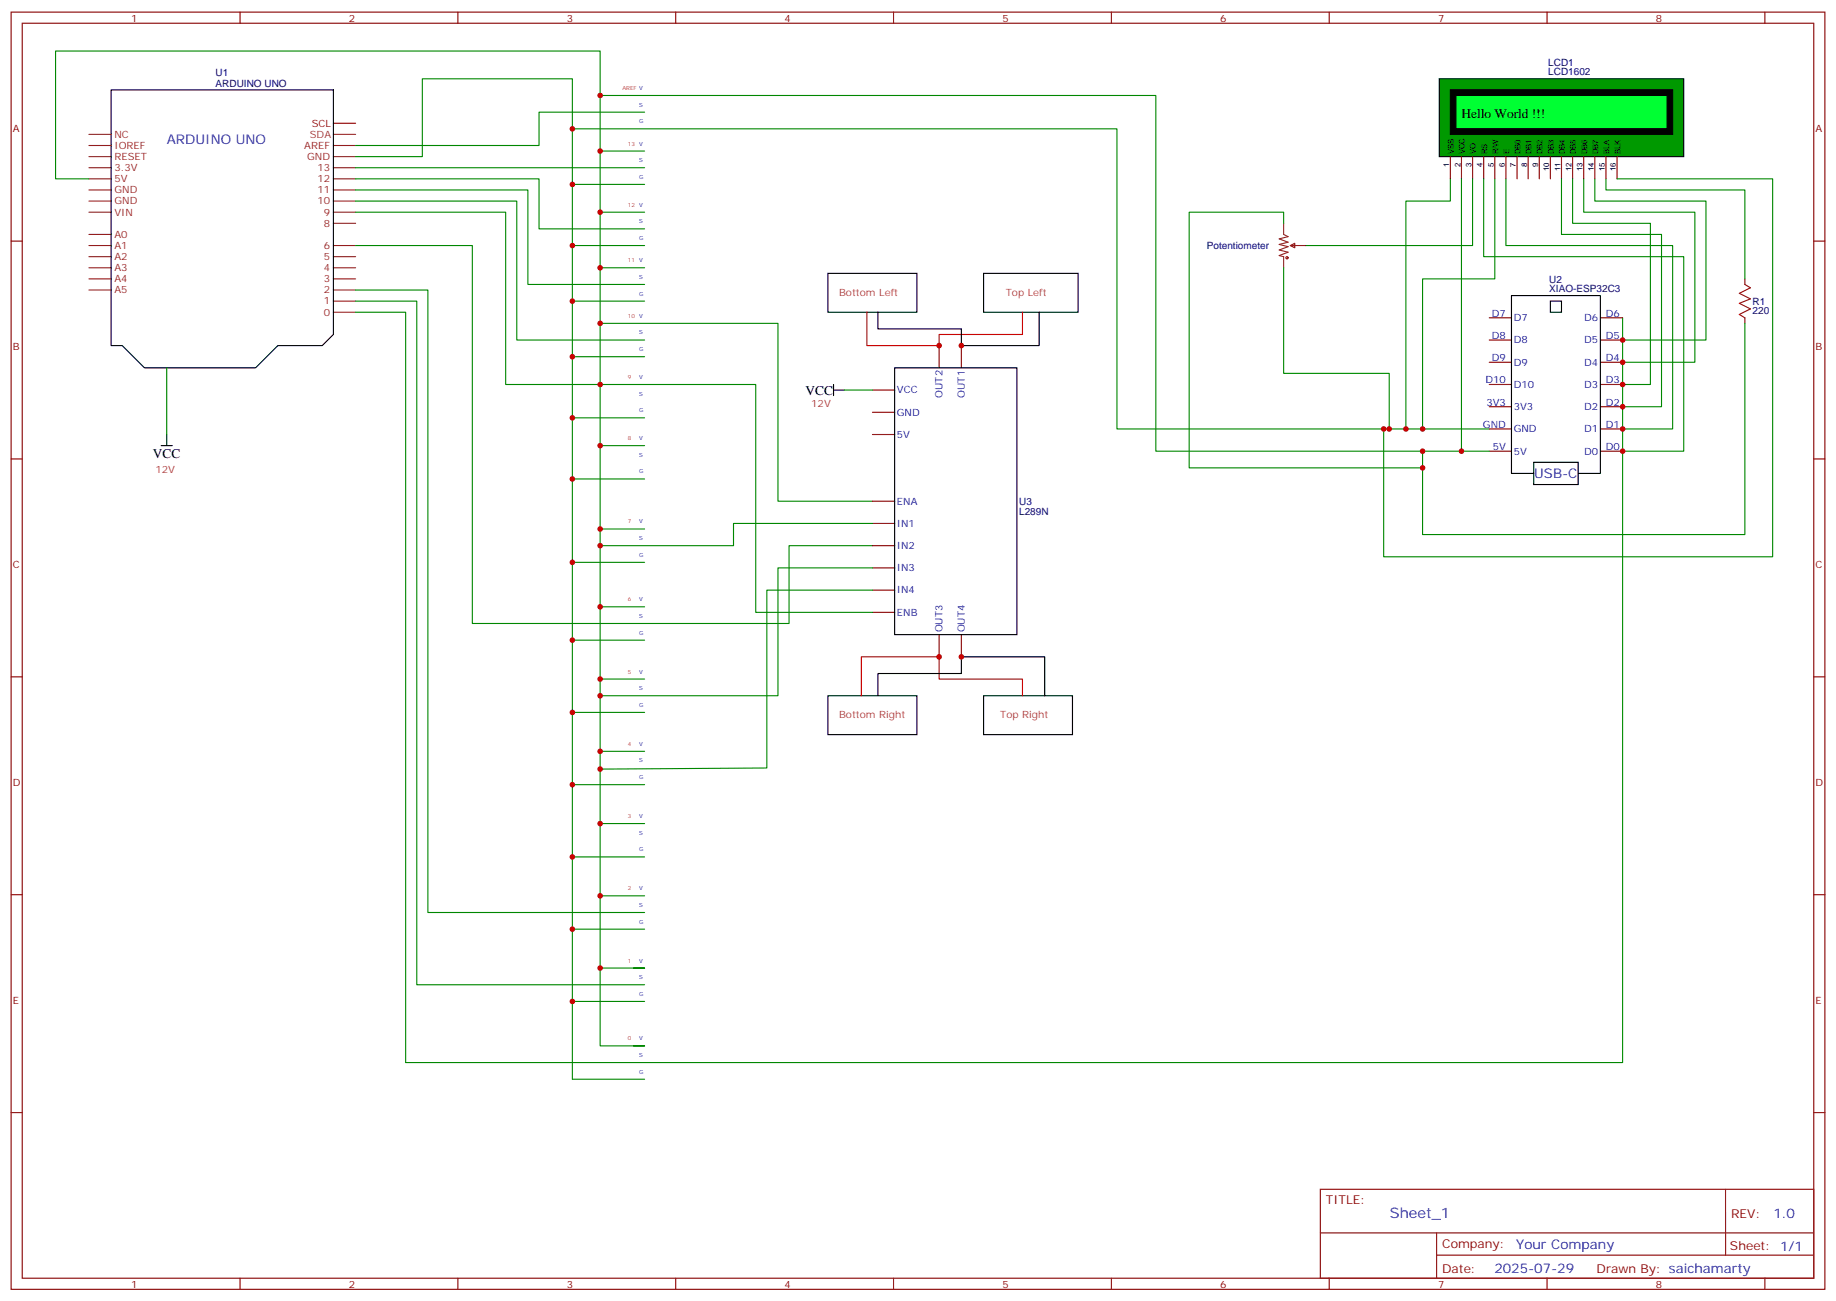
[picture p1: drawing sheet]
<svg xmlns="http://www.w3.org/2000/svg" width="583mm" height="413mm" viewBox="0 0 583 413" stroke-linecap="round" stroke-linejoin="round" font-family="sans-serif">
<g fill="none" stroke="#870000" stroke-width=".35">
<path d="M3.5 3.8h575.8v405.4h-575.8zM7.1 7.4h568.6v398.3h-568.6zM76.2 3.8v3.6M145.3 3.8v3.6M214.5 3.8v3.6M283.6 3.8v3.6M352.8 3.8v3.6M421.9 3.8v3.6M491.1 3.8v3.6M560.2 3.8v3.6M3.5 76.5h3.6M575.7 76.5h3.6"/>
<path d="M298.1 109.7v7M305.2 109.7v7M472.7 115h7.1M472.7 107.9h7.1M472.7 100.9h7.1M508 115h7.1M508 107.9h7.1M508 100.9h7.1M276.9 123.8h7.1M276.9 130.8h7.1M276.9 137.9h7.1M472.7 136.1h7.1"/>
<path d="M472.7 129.1h7.1M472.7 122h7.1M508 136.1h7.1M508 129.1h7.1M508 122h7.1M3.5 145.7h3.6M276.9 159.1h7.1M472.7 143.2h7.1M508 143.2h7.1M575.7 145.7h3.6M276.9 166.1h7.1M276.9 173.2h7.1"/>
<path d="M276.9 180.2h7.1M276.9 187.3h7.1M276.9 194.3h7.1M3.5 214.8h3.6M298.1 201.4v7.1M305.2 201.4v7.1M575.7 214.8h3.6M3.5 284h3.6M575.7 284h3.6M3.5 353.1h3.6M575.7 353.1h3.6M419.1 377.4h156.6v28.3h-156.6z"/>
<path d="M547.7 377.5v20.8M419.1 391.3h156.5M456 398.3h119.6M456 391.3v14.1M76.2 405.7v3.5M145.3 405.7v3.5M214.5 405.7v3.5M283.6 405.7v3.5M352.8 405.7v3.5M421.9 405.7v3.5M491.1 405.7v3.5M560.2 405.7v3.5"/>
</g>
<g fill="none" stroke="#8c2424" stroke-width=".35">
<path d="M28.2 56.8h7.1M28.2 53.2h7.1M28.2 49.7h7.1M28.2 46.2h7.1M28.2 42.7h7.1M105.8 56.8h7.1M105.8 53.2h7.1M105.8 49.7h7.1M105.8 46.2h7.1M28.2 77.9h7.1M28.2 67.3h7.1M28.2 63.8h7.1"/>
<path d="M28.2 60.3h7.1M28.2 74.4h7.1M105.8 77.9h7.1M105.8 70.9h7.1M105.8 67.3h7.1M105.8 63.8h7.1M105.8 60.3h7.1M28.2 92h7.1M28.2 88.5h7.1M28.2 85h7.1M28.2 81.5h7.1M105.8 99.1h7.1"/>
<path d="M105.8 95.6h7.1M105.8 92h7.1M105.8 88.5h7.1M105.8 85h7.1M105.8 81.5h7.1"/>
</g>
<path d="M105.8 42.7h7.1" fill="none" stroke="#933" stroke-width=".35"/>
<path d="M105.8 39.1h7.1" fill="none" stroke="#900" stroke-width=".35"/>
<g fill="none" stroke="#000" stroke-width=".35">
<path d="M35.3 28.5h70.5v77.7l-3.5 3.5h-14.1l-7.1 7h-35.2l-7.1-7h-3.5zM262.8 86.7h28.2v12.4h-28.2zM278.7 99.1v5.3h26.5v5.3h24.6v-10.6M312.2 86.7h30v12.4h-30zM492.1 95.6h3.6v3.5h-3.6zM284 116.7h38.8v84.7h-38.8zM52.9 137.9v3.5M264.6 123.8h3.5M264.6 122v3.6M51.2 141.4h3.5M486.8 146.7h14.1v7.1h-14.1zM486.8 150.2h-7v-56.4h28.2v56.4h-7.1"/>
<path d="M262.8 220.8h28.2v12.4h-28.2zM278.7 220.8v-7.1h26.5v-5.2h26.4v12.3M312.2 220.8h28.2v12.4h-28.2z"/>
</g>
<g fill="none" stroke="#008700" stroke-width=".35">
<path d="M28.2 56.8h-10.6v-40.6h172.9v291h14.1h-3.5M112.9 49.7h21.2v-24.7h47.6v317.5h22.9M112.9 53.2h91.7M112.9 56.8h58.2v15.8h33.5M181.7 58.5h22.9M190.5 47.9h14.1M112.9 60.3h54.7v30h37M112.9 63.8h51.1v44.1h40.6M112.9 77.9h37v120h100.6v-24.7h26.4M181.7 77.9h22.9M190.5 67.3h14.1M112.9 95.6h19.4v216.9h72.3"/>
<path d="M112.9 92h22.9v197.6h68.8M112.9 99.1h15.9v238.1h386.3v-236.3M181.7 95.6h22.9M190.5 85h14.1M52.9 116.7v21.2M181.7 113.2h22.9M190.5 102.6h56.4v56.5h30M181.7 132.6h22.9M268.1 123.8h8.8M181.7 152h22.9M190.5 141.4h14.1M181.7 178.5h22.9"/>
<path d="M190.5 167.9h14.1M190.5 192.6h14.1M181.7 203.2h22.9M190.5 215.5h14.1M181.7 226.1h22.9M190.5 238.4h14.1M181.7 249h22.9M181.7 272h22.9M190.5 261.4h14.1M181.7 294.9h22.9M190.5 284.3h14.1M181.7 317.8h22.9"/>
<path d="M190.5 307.2v24.7h14.1h-3.5"/>
</g>
<path d="M275.2 99.1v10.6h22.9v-3.5h26.5v-7.1M273.4 220.8v-12.3h24.7v7h26.5v5.3" fill="none" stroke="#c00" stroke-width=".35"/>
<path d="M456.8 25h77.7v24.7h-77.7z" fill="#090" stroke="#000" stroke-width=".35"/>
<g fill="none" stroke="#870000" stroke-width=".35">
<path d="M460.4 49.7v7.1M463.9 49.7v7.1M467.4 49.7v7.1M471 49.7v7.1M474.5 49.7v7.1M478 49.7v7.1M481.5 49.7v7.1M485.1 49.7v7.1M488.6 49.7v7.1M492.1 49.7v7.1M495.7 49.7v7.1M499.2 49.7v7.1"/>
<path d="M502.7 49.7v7.1M506.2 49.7v7.1M509.8 49.7v7.1M513.3 49.7v7.1"/>
</g>
<path d="M460.4 28.5h70.5v14.2h-70.5z" fill="#000" stroke="#000" stroke-width=".35"/>
<path d="M462.1 30.3h67.1v10.6h-67.1z" fill="none" stroke="#000" stroke-width=".35"/>
<path d="M462.1 30.3h67.1v10.6h-67.1z" fill="#0f3" stroke="#000" stroke-width=".35"/>
<g fill="none" stroke="#008700" stroke-width=".35">
<path d="M190.5 30.3h176.4v112.9h84.7M204.6 35.6h-33.5v10.6h-58.2M181.7 40.9h172.8v95.2h84.7M460.4 56.8v7h-14.1v72.3M463.9 56.8v86.4M467.4 56.8v21.1h-52.9M471 56.8v24.7h63.5v61.7h-19.4M474.5 56.8v31.7h-22.9v47.6h21.1M478 56.8v21.1h52.9v58.2h-15.8M495.7 56.8v17.6h31.7v54.7h-12.3M499.2 56.8v14.1h24.7v51.1h-8.8M502.7 56.8v10.5h35.3v47.7h-22.9"/>
<path d="M506.2 56.8v7h35.3v44.1h-26.4M509.8 56.8v3.5h44.1v28.2M513.3 56.8h49.4v119.9h-123.5v-40.6h12.4M112.9 67.3h47.6v54.7h79.4v72.3h37M407.5 70.9v-3.6h-30v81.2h74.1M407.5 85v33.5h33.5v17.6M553.9 102.6v67.1h-102.3v-26.5h21.1M276.9 166.1h-44.1v7.1h-42.3M276.9 187.3h-33.5v56.4l-52.9 .4M276.9 180.2h-30v40.6h-56.4"/>
</g>
<path d="M409.6 77.9l1.4-.7v1.4zM409.6 77.9h4.9M553.9 88.5v1.8M553.9 100.9v1.7" fill="none" stroke="#870000" stroke-width=".35"/>
<g fill="none" stroke="#a10000" stroke-width=".35">
<path d="M553.9 90.3l1.7 1-3.5 1.8 3.5 1.8-3.5 1.4 3.5 1.7-3.5 1.8 1.8 1.1"/>
<circle cx="408.5" cy="81.8" r=".35"/>
</g>
<path d="M407.5 70.9v3.5l1.4 .7-2.9 .7 2.9 1.1-2.9 .7 2.9 .7-2.9 1 2.9 .7-2.9 1.1 1.5 .4v3.5" fill="none" stroke="#8c2424" stroke-width=".35"/>
<g fill="#c00">
<circle cx="181.7" cy="58.5" r=".88"/>
<circle cx="181.7" cy="77.9" r=".88"/>
<circle cx="181.7" cy="95.6" r=".88"/>
<circle cx="181.7" cy="113.2" r=".88"/>
<circle cx="181.7" cy="203.2" r=".88"/>
<circle cx="181.7" cy="226.1" r=".88"/>
<circle cx="181.7" cy="249" r=".88"/>
<circle cx="181.7" cy="272" r=".88"/>
<circle cx="181.7" cy="294.9" r=".88"/>
<circle cx="181.7" cy="152" r=".88"/>
<circle cx="181.7" cy="132.6" r=".88"/>
<circle cx="181.7" cy="317.8" r=".88"/>
<circle cx="181.7" cy="178.5" r=".88"/>
<circle cx="298.1" cy="109.7" r=".88"/>
<circle cx="305.2" cy="109.7" r=".88"/>
<circle cx="298.1" cy="208.5" r=".88"/>
<circle cx="305.2" cy="208.5" r=".88"/>
<circle cx="451.6" cy="136.1" r=".88"/>
<circle cx="446.3" cy="136.1" r=".88"/>
<circle cx="463.9" cy="143.2" r=".88"/>
<circle cx="451.6" cy="148.5" r=".88"/>
<circle cx="441" cy="136.1" r=".88"/>
<circle cx="515.1" cy="143.2" r=".88"/>
<circle cx="515.1" cy="136.1" r=".88"/>
<circle cx="515.1" cy="129.1" r=".88"/>
<circle cx="515.1" cy="122" r=".88"/>
<circle cx="515.1" cy="115" r=".88"/>
<circle cx="515.1" cy="107.9" r=".88"/>
<circle cx="190.5" cy="173.2" r=".88"/>
<circle cx="190.5" cy="220.8" r=".88"/>
<circle cx="190.5" cy="244.1" r=".88"/>
<circle cx="190.5" cy="122" r=".88"/>
<circle cx="190.5" cy="167.9" r=".88"/>
<circle cx="190.5" cy="307.2" r=".88"/>
<circle cx="190.5" cy="284.3" r=".88"/>
<circle cx="190.5" cy="261.4" r=".88"/>
<circle cx="190.5" cy="238.4" r=".88"/>
<circle cx="190.5" cy="215.5" r=".88"/>
<circle cx="190.5" cy="192.6" r=".88"/>
<circle cx="190.5" cy="141.4" r=".88"/>
<circle cx="190.5" cy="102.6" r=".88"/>
<circle cx="190.5" cy="85" r=".88"/>
<circle cx="190.5" cy="67.3" r=".88"/>
<circle cx="190.5" cy="47.9" r=".88"/>
<circle cx="190.5" cy="30.3" r=".88"/>
<circle cx="181.7" cy="40.9" r=".88"/>
<circle cx="451.6" cy="143.2" r=".88"/>
<circle cx="439.2" cy="136.1" r=".88"/>
</g>
<text font-size="4.6" fill="#00f" x="441.2" y="386.5">Sheet_1</text>
<g font-size="4.2">
<text x="463.9" y="37.4">Hello World !!!</text>
<text x="255.7" y="125.2">VCC</text>
<text x="48.6" y="145.4">VCC</text>
</g>
<g font-size="4.2" fill="#00f">
<text x="52.9" y="45.7">ARDUINO UNO</text>
<text x="487" y="151.7">USB-C</text>
<text x="562.9" y="386.7">1.0</text>
<text x="481.3" y="396.3">Your Company</text>
<text x="474.4" y="404.1">2025-07-29</text>
</g>
<g font-size="3.9" fill="#800">
<text x="420.9" y="382">TITLE:</text>
<text x="549.5" y="386.7">REV:</text>
<text x="457.8" y="396.2">Company:</text>
<text x="549.1" y="396.8">Sheet: 1/1</text>
<text x="457.8" y="403.9">Date:</text>
<text x="506.8" y="404">Drawn By: saichamarty</text>
</g>
<g font-size="3.2" fill="#800">
<text x="41.6" y="6.8">1</text>
<text x="110.8" y="6.8">2</text>
<text x="179.9" y="6.8">3</text>
<text x="249.1" y="6.8">4</text>
<text x="318.2" y="6.8">5</text>
<text x="387.3" y="6.8">6</text>
<text x="456.5" y="6.8">7</text>
<text x="525.6" y="6.8">8</text>
<text x="4.1" y="41.9">A</text>
<text x="576.3" y="41.9">A</text>
<text x="4.1" y="111.1">B</text>
<text x="576.3" y="111.1">B</text>
<text x="4.1" y="180.2">C</text>
<text x="576.3" y="180.2">C</text>
<text x="4.1" y="249.4">D</text>
<text x="576.3" y="249.4">D</text>
<text x="4.1" y="318.5">E</text>
<text x="576.3" y="318.5">E</text>
<text x="41.6" y="408.7">1</text>
<text x="110.8" y="408.7">2</text>
<text x="179.9" y="408.7">3</text>
<text x="249.1" y="408.7">4</text>
<text x="318.2" y="408.7">5</text>
<text x="387.3" y="408.7">6</text>
<text x="456.5" y="408.7">7</text>
<text x="525.6" y="408.7">8</text>
</g>
<g font-size="3.2" fill="#000080">
<text x="491.4" y="24">LCD1602</text>
<text x="491.4" y="20.9">LCD1</text>
<text x="68.5" y="27.5">ARDUINO UNO</text>
<text x="68.5" y="24.2">U1</text>
<text x="383.1" y="79.1">Potentiometer</text>
<text x="491.8" y="89.7">U2</text>
<text x="491.8" y="92.7">XIAO-ESP32C3</text>
<text x="556.3" y="99.8">220</text>
<text x="556.3" y="96.7">R1</text>
<text x="323.5" y="160.2">U3</text>
<text x="323.5" y="163.4">L289N</text>
</g>
<text font-size="3.2" fill="#900" x="99" y="40.2">SCL</text>
<g font-size="3.2" fill="#8d2323">
<text x="36.3" y="47.2">IOREF</text>
<text x="36.3" y="43.7">NC</text>
<text x="96.6" y="47.2">AREF</text>
<text x="36.3" y="50.8">RESET</text>
<text x="97.5" y="50.8">GND</text>
<text x="36.3" y="57.8">5V</text>
<text x="36.3" y="54.3">3.3V</text>
<text x="100.7" y="57.8">12</text>
<text x="100.7" y="54.3">13</text>
<text x="36.3" y="64.9">GND</text>
<text x="36.3" y="61.3">GND</text>
<text x="100.7" y="64.9">10</text>
<text x="100.7" y="61.3">11</text>
<text x="36.3" y="68.4">VIN</text>
<text x="102.8" y="71.9">8</text>
<text x="102.8" y="68.4">9</text>
<text x="36.3" y="75.5">A0</text>
<text x="36.3" y="82.5">A2</text>
<text x="36.3" y="79">A1</text>
<text x="102.8" y="82.5">5</text>
<text x="102.8" y="79">6</text>
<text x="36.3" y="89.6">A4</text>
<text x="36.3" y="86">A3</text>
<text x="102.8" y="89.6">3</text>
<text x="102.8" y="86">4</text>
<text x="36.3" y="93.1">A5</text>
<text x="102.8" y="93.1">2</text>
<text x="102.8" y="100.2">0</text>
<text x="102.8" y="96.6">1</text>
</g>
<text font-size="3.2" fill="#933" x="98.3" y="43.7">SDA</text>
<g font-size="3.2" fill="#c33">
<text x="266.3" y="93.8">Bottom Left</text>
<text x="319.3" y="93.8">Top Left</text>
<text x="257.5" y="129.1">12V</text>
<text x="49.4" y="150.2">12V</text>
<text x="266.3" y="227.9">Bottom Right</text>
<text x="317.5" y="227.9">Top Right</text>
</g>
<g font-size="3.2" fill="#00f">
<text x="473.6" y="100.5">D7</text>
<text x="480.5" y="101.9">D7</text>
<text x="502.8" y="101.9">D6</text>
<text x="509.8" y="100.5">D6</text>
<text x="473.6" y="107.6">D8</text>
<text x="509.8" y="107.6">D5</text>
<text x="480.5" y="109">D8</text>
<text x="502.8" y="109">D5</text>
<text x="473.6" y="114.6">D9</text>
<text x="480.5" y="116">D9</text>
<text x="502.8" y="116">D4</text>
<text x="509.8" y="114.6">D4</text>
<text x="284.7" y="124.8">VCC</text>
<text x="471.5" y="121.7">D10</text>
<text x="480.5" y="123.1">D10</text>
<text x="502.8" y="123.1">D3</text>
<text x="509.8" y="121.7">D3</text>
<text x="284.7" y="131.9">GND</text>
<text x="299.2" y="126.2" transform="rotate(-90 299.2 126.2)">OUT2</text>
<text x="306.2" y="126.2" transform="rotate(-90 306.2 126.2)">OUT1</text>
<text x="471.8" y="128.7">3V3</text>
<text x="480.5" y="130.1">3V3</text>
<text x="502.8" y="130.1">D2</text>
<text x="509.8" y="128.7">D2</text>
<text x="470.7" y="135.8">GND</text>
<text x="480.5" y="137.2">GND</text>
<text x="502.8" y="137.2">D1</text>
<text x="509.8" y="135.8">D1</text>
<text x="284.7" y="139">5V</text>
<text x="473.8" y="142.8">5V</text>
<text x="509.8" y="142.8">D0</text>
<text x="480.5" y="144.3">5V</text>
<text x="502.8" y="144.3">D0</text>
<text x="284.7" y="160.1">ENA</text>
<text x="284.7" y="167.2">IN1</text>
<text x="284.7" y="174.2">IN2</text>
<text x="284.7" y="181.3">IN3</text>
<text x="284.7" y="188.3">IN4</text>
<text x="284.7" y="195.4">ENB</text>
<text x="299.2" y="200.7" transform="rotate(-90 299.2 200.7)">OUT3</text>
<text x="306.2" y="200.7" transform="rotate(-90 306.2 200.7)">OUT4</text>
</g>
<g font-size="2.5">
<text x="460" y="52.8" transform="rotate(-90 460 52.8)">1</text>
<text x="461.4" y="49" transform="rotate(-90 461.4 49)">VSS</text>
<text x="463.5" y="52.8" transform="rotate(-90 463.5 52.8)">2</text>
<text x="465" y="49" transform="rotate(-90 465 49)">VCC</text>
<text x="467.1" y="52.8" transform="rotate(-90 467.1 52.8)">3</text>
<text x="468.5" y="49" transform="rotate(-90 468.5 49)">VO</text>
<text x="470.6" y="52.8" transform="rotate(-90 470.6 52.8)">4</text>
<text x="472" y="49" transform="rotate(-90 472 49)">RS</text>
<text x="474.1" y="52.8" transform="rotate(-90 474.1 52.8)">5</text>
<text x="475.5" y="49" transform="rotate(-90 475.5 49)">R/W</text>
<text x="477.7" y="52.8" transform="rotate(-90 477.7 52.8)">6</text>
<text x="479.1" y="49" transform="rotate(-90 479.1 49)">E</text>
<text x="481.2" y="52.8" transform="rotate(-90 481.2 52.8)">7</text>
<text x="482.6" y="49" transform="rotate(-90 482.6 49)">DB0</text>
<text x="484.7" y="52.8" transform="rotate(-90 484.7 52.8)">8</text>
<text x="486.1" y="49" transform="rotate(-90 486.1 49)">DB1</text>
<text x="488.2" y="52.8" transform="rotate(-90 488.2 52.8)">9</text>
<text x="489.7" y="49" transform="rotate(-90 489.7 49)">DB2</text>
<text x="493.2" y="49" transform="rotate(-90 493.2 49)">DB3</text>
<text x="496.7" y="49" transform="rotate(-90 496.7 49)">DB4</text>
<text x="500.2" y="49" transform="rotate(-90 500.2 49)">DB5</text>
<text x="503.8" y="49" transform="rotate(-90 503.8 49)">DB6</text>
<text x="507.3" y="49" transform="rotate(-90 507.3 49)">DB7</text>
<text x="510.8" y="49" transform="rotate(-90 510.8 49)">BLA</text>
<text x="514.3" y="49" transform="rotate(-90 514.3 49)">BLK</text>
<text x="491.8" y="54.2" transform="rotate(-90 491.8 54.2)">10</text>
<text x="495.3" y="54.2" transform="rotate(-90 495.3 54.2)">11</text>
<text x="498.8" y="54.2" transform="rotate(-90 498.8 54.2)">12</text>
<text x="502.4" y="54.2" transform="rotate(-90 502.4 54.2)">13</text>
<text x="505.9" y="54.2" transform="rotate(-90 505.9 54.2)">14</text>
<text x="509.4" y="54.2" transform="rotate(-90 509.4 54.2)">15</text>
<text x="512.9" y="54.2" transform="rotate(-90 512.9 54.2)">16</text>
</g>
<g font-size="1.8" fill="#c33">
<text x="197.6" y="28.5">AREF V</text>
<text x="199.3" y="46.2">13</text>
<text x="199.3" y="65.6">12</text>
<text x="199.3" y="83.2">11</text>
<text x="199.3" y="100.9">10</text>
<text x="199.3" y="120.3">9</text>
<text x="199.3" y="139.7">8</text>
<text x="199.3" y="166.1">7</text>
<text x="199.3" y="190.8">6</text>
<text x="199.3" y="213.7">5</text>
<text x="199.3" y="236.7">4</text>
<text x="199.3" y="259.6">3</text>
<text x="199.3" y="282.5">2</text>
<text x="199.3" y="305.5">1</text>
<text x="199.3" y="330.2">0</text>
</g>
<g font-size="1.8" fill="#00f">
<text x="202.8" y="33.8">S</text>
<text x="202.8" y="39.1">G</text>
<text x="202.8" y="46.2">V</text>
<text x="202.8" y="51.5">S</text>
<text x="202.8" y="56.8">G</text>
<text x="202.8" y="65.6">V</text>
<text x="202.8" y="70.9">S</text>
<text x="202.8" y="76.2">G</text>
<text x="202.8" y="83.2">V</text>
<text x="202.8" y="88.5">S</text>
<text x="202.8" y="93.8">G</text>
<text x="202.8" y="100.9">V</text>
<text x="202.8" y="106.2">S</text>
<text x="202.8" y="111.4">G</text>
<text x="202.8" y="125.6">S</text>
<text x="202.8" y="120.3">V</text>
<text x="202.8" y="130.8">G</text>
<text x="202.8" y="139.7">V</text>
<text x="202.8" y="145">S</text>
<text x="202.8" y="150.2">G</text>
<text x="202.8" y="166.1">V</text>
<text x="202.8" y="171.4">S</text>
<text x="202.8" y="176.7">G</text>
<text x="202.8" y="190.8">V</text>
<text x="202.8" y="196.1">S</text>
<text x="202.8" y="201.4">G</text>
<text x="202.8" y="213.7">V</text>
<text x="202.8" y="219">S</text>
<text x="202.8" y="224.3">G</text>
<text x="202.8" y="236.7">V</text>
<text x="202.8" y="242">S</text>
<text x="202.8" y="247.3">G</text>
<text x="202.8" y="259.6">V</text>
<text x="202.8" y="264.9">S</text>
<text x="202.8" y="270.2">G</text>
<text x="202.8" y="287.8">S</text>
<text x="202.8" y="282.5">V</text>
<text x="202.8" y="293.1">G</text>
<text x="202.8" y="305.5">V</text>
<text x="202.8" y="310.8">S</text>
<text x="202.8" y="316.1">G</text>
<text x="202.8" y="335.5">S</text>
<text x="202.8" y="330.2">V</text>
<text x="202.8" y="340.7">G</text>
</g>
</svg>
